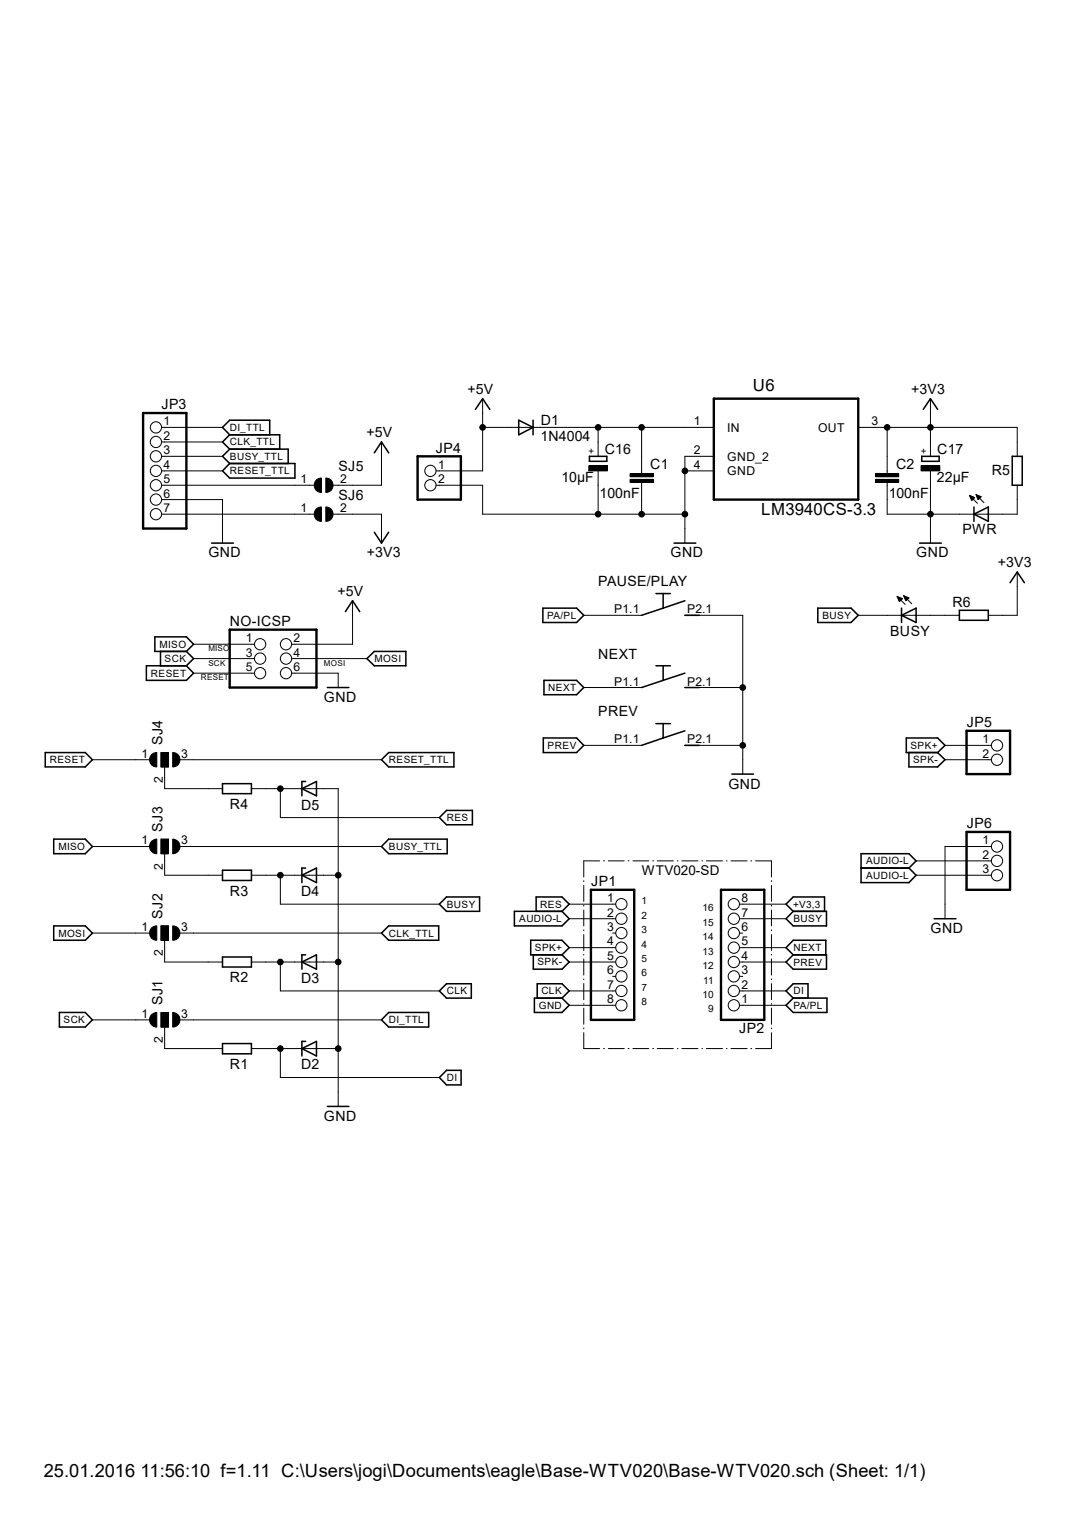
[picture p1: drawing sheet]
<svg xmlns="http://www.w3.org/2000/svg" width="210mm" height="297mm" viewBox="0 0 210 297" stroke-linecap="round" stroke-linejoin="round" font-family="sans-serif">
<g fill="none" stroke="#000" stroke-width=".3">
<path d="M92.5 79.7l1.4-2.1 1.4 2.1M179.7 79.7l1.4-2.1 1.4 2.1M44.7 84.6l-1.4-1.4 1.4-1.4h7.8v2.8M44.7 84.6h9.7v2.8M44.7 84.6l-1.4 1.4 1.4 1.4M44.7 87.4h11.4v2.8M44.7 87.4l-1.4 1.4 1.4 1.4M44.7 90.2h12.7v2.8h-12.7l-1.4-1.3zM72.9 88.1l1.4-2.1 1.3 2.1M101 81.8l2.8 1.4-2.8 1.4zM103.8 81.8v2.8M114.7 88.8h3.4v1h-3.4z"/>
<path d="M179.4 88.8h3.4v1h-3.4zM189.6 98.7v2.8M197 88.8h2v5.6h-2zM41.2 105.7h4.2M67.2 119l1.4-2.1 1.4 2.1M72.9 103.6l1.4 2.1 1.3-2.1M105.7 118.4h6.5l1.4 1.4-1.4 1.4h-6.5zM127.7 115.5h2.8M129.1 118.4l-4.2 1.4M129.1 115.5v2.9M131.2 105.7h4.2M133.3 116.9l-4.2 1.5"/>
<path d="M133.3 119.8h2.8M159.2 118.4h6.5l1.3 1.4-1.3 1.4h-6.5zM175.5 119.8l2.8-1.4v2.8zM175.5 118.4v2.8M179 105.7h4.2M186.7 118.8h5.7v1.9h-5.7zM189.6 100.1l2.8-1.4v2.8zM196.6 113.4l1.4-2.1 1.4 2.1M28.5 129.6h7.8l1.4 1.4-1.4 1.4h-7.8zM30.1 124h6.2l1.4 1.4-1.4 1.4h-6.2zM31.2 126.8v2.8M36.3 126.8l1.4 1.4-1.4 1.4"/>
<path d="M63.7 133.8h4.2M71.4 128.2l1.5-1.4h6.1v2.8h-6.1zM105.9 132.4h6.3l1.4 1.4-1.4 1.4h-6.3zM127.7 129.6h2.8M129.1 129.6v2.8M129.1 132.4l-4.2 1.4M133.3 133.8h2.8M133.3 131l-4.2 1.4M8.8 146.5h7.8l1.4 1.4-1.4 1.4h-7.8zM43.3 152.5h5.6v2h-5.6zM58.8 153.5l2.8-1.4v2.8zM59.5 152.1h-.7v2.8"/>
<path d="M75.6 146.5h12.7v2.8h-12.7l-1.3-1.4zM86.9 157.7h5v2.8h-5l-1.4-1.4zM105.7 143.6h6.5l1.4 1.5-1.4 1.4h-6.5zM127.7 140.8h2.8M129.1 140.8v2.8M129.1 143.6l-4.2 1.5M133.3 142.2l-4.2 1.4M133.3 145.1h2.8M142.5 150.7h4.1M176.4 143.6h6.1l1.4 1.5-1.4 1.4h-6.1zM176.9 146.5v2.8h5.6l1.4-1.4-1.4-1.4M10.5 163.3h6.1l1.4 1.5-1.4 1.4h-6.1z"/>
<path d="M43.3 169.4h5.6v2h-5.6zM58.8 170.3l2.8-1.3v2.8zM59.5 169h-.7v2.8M75.6 163.3h11.4v2.9h-11.4l-1.3-1.4zM85.5 176l1.4-1.4h6.4v2.8h-6.4zM100.1 177.4h9.3l1.4 1.4-1.4 1.4h-9.3zM104.4 177.4v-2.8h5l1.4 1.4-1.4 1.4M154.4 177.4h6.5v2.8h-6.5l-1.4-1.4zM154.4 177.4l-1.4-1.4 1.4-1.4h6.1v2.8M167.6 166.2h9.3l1.4 1.4-1.4 1.4 1.4 1.3-1.4 1.5h-9.3zM167.6 169h9.3M181.8 178.8h4.3"/>
<path d="M10.5 180.2h6.1l1.4 1.4-1.4 1.4h-6.1zM11.6 197.1h5l1.4 1.4-1.4 1.4h-5zM43.3 186.3h5.6v1.9h-5.6zM58.8 187.2l2.8-1.4v2.8zM59.5 185.8h-.7v2.8M75.6 197.1h7.8v2.8h-7.8l-1.3-1.4zM75.6 180.2h9.8v2.8h-9.8l-1.3-1.4zM86.9 191.5h4.8v2.8h-4.8l-1.4-1.4zM103.3 183h6.1l1.4 1.4-1.4 1.4h-6.1zM103.8 185.8v2.8h5.6l1.4-1.4-1.4-1.4M104 194.3h5.4l1.4 1.4-1.4 1.4h-5.4zM104.6 194.3v-2.8h4.8l1.4 1.4-1.4 1.4"/>
<path d="M153 195.7l1.4-1.4h6.6v2.8h-6.6zM153 187.2l1.4-1.4h6.5v2.8h-6.5zM154.4 185.8l-1.4-1.4 1.4-1.4h6.3v2.8M154.4 194.3l-1.4-1.4 1.4-1.4h2.9v2.8M43.3 203.1h5.6v2h-5.6zM58.8 204.1l2.8-1.4v2.8zM59.5 202.7h-.7v2.8M63.7 215.3h4.2M86.9 208.3h2.8v2.9h-2.8l-1.4-1.5z"/>
</g>
<g fill="none" stroke="#000" stroke-width=".19">
<path d="M93.9 77.6v14.1h-9M181.1 77.6v11.2M31.5 83.2h11.8M31.5 88.8h11.8M31.5 91.7h11.8M31.5 86h11.8M31.5 94.4h29.7M31.5 97.2h11.8v8.5M61.6 93.4l.3-.2 .7-.2v2.8a1.41 1.41 0 0 1-1.3-.8 1.41 1.41 0 0 1 .3-1.6zM61.6 99.1l.3-.3 .7-.1v2.8a1.41 1.41 0 0 1-1.3-.9 1.41 1.41 0 0 1 .3-1.5zM63.4 93a1.4 1.4 0 0 1 1.4 1.4 1.4 1.4 0 0 1-1.4 1.4zM63.4 98.7a1.4 1.4 0 0 1 1.4 1.4 1.4 1.4 0 0 1-1.4 1.4z"/>
<path d="M74.3 86v8.4h-9.5M84.9 94.4h9v5.7h39.4M93.9 83.2h45M114.6 90.6h3.6v1.1h-3.6zM116.4 83.2v5.6M116.4 91.7v8.4M122.6 93.3h4.5v.6h-4.5zM122.6 92.2h4.5v.6h-4.5zM124.9 83.2v9M124.9 93.9v6.2M133.3 91.7h5.6M138.9 88.8h-5.6v16.9"/>
<path d="M167 83.2h31v5.6M170.4 93.3h4.5v.6h-4.5zM170.4 92.2h4.5v.6h-4.5zM172.7 83.2v9M172.7 93.9v6.2h25.3v-5.7M179.3 90.6h3.6v1.1h-3.6zM181.1 91.7v14M188.7 96.4l1.5 1.6M188.7 96.4h.1M188.7 96.4l1 .5M188.7 96.4l.4 1 .6-.5M188.8 96.5h.2"/>
<path d="M188.8 96.6h.4M188.8 96.7h.7M188.9 96.9h.8M188.9 96.9h.7M189 97.1h.5M189 97.2h.4M189.1 97.3h.2M189.1 97.4h.1M190 96.3l1.5 1.5M190 96.3l1 .4-.6 .5zM190 96.3h.1M190 96.4h.3"/>
<path d="M190.1 96.5h.5M190.1 96.6h.7M190.2 96.7h.7M190.2 96.9h.6M190.2 96.9h.5M190.3 97.1h.3M190.3 97.2h.2M31.5 100.1h29.7M64.8 100.1h9.5v5.6M68.6 116.9v8.5h-11.8M113.6 119.8h11.3M133.3 119.8h11.3v30.9"/>
<path d="M167 119.8h19.7M174.6 116.1l1.6 1.5M174.6 116.1h.1M174.6 116.1l1 .4-.6 .6M174.6 116.1l.4 1M174.7 116.2h.2M174.8 116.3h.3M174.8 116.4h.6M174.8 116.5h.8M174.9 116.6h.6M174.9 116.7h.5M175 116.8h.3"/>
<path d="M175 116.9h.2M175 117.1h.1M175.9 116l1.6 1.5M175.9 116l1 .4-.6 .5zM175.9 116h.1M176 116.1h.2M176 116.2h.5M176.1 116.3h.6M176.1 116.4h.8M176.1 116.5h.6M176.2 116.6h.5M176.2 116.7h.3"/>
<path d="M176.3 116.8h.1M198 111.3v8.5h-5.6M37.7 125.4h11.9M37.7 128.2h11.9M37.7 131h11.9M56.8 128.2h14.6M56.8 131h9v2.8M113.6 133.8h11.3M133.3 133.8h11.3M18 147.9h11.3M29.5 146.9l.4-.3 .6-.1v2.8a1.41 1.41 0 0 1-1.3-.9 1.41 1.41 0 0 1 .3-1.5zM31.3 146.5h1.5v2.8h-1.5z"/>
<path d="M31.4 146.5h1.4v2.8h-1.4zM32 149.3v4.2h11.3M33.6 146.5a1.4 1.4 0 0 1 1.4 1.4 1.4 1.4 0 0 1-1.4 1.4zM34.9 147.9h39.4M48.9 153.5h16.9v61.8M54.6 153.5v5.6h30.9M113.6 145.1h11.3M133.3 145.1h11.3M183.9 147.9h9.1M183.9 145.1h9.1M18 164.8h11.3M29.5 163.7l1-.4v2.9a1.41 1.41 0 0 1-1.3-.9 1.41 1.41 0 0 1 .3-1.6z"/>
<path d="M31.3 163.4h1.5v2.8h-1.5zM31.4 163.3h1.4v2.9h-1.4zM32 166.2v4.1h11.3M33.6 163.3a1.42 1.42 0 0 1 1.4 1.4 1.42 1.42 0 0 1-1.4 1.5zM34.9 164.8h39.4M48.9 170.3h16.9M54.6 170.3v5.7h30.9M110.8 176h9M110.8 178.8h9M113.6 171.4v.2M113.6 172.3v3.1M113.6 176.2v.2"/>
<path d="M113.6 177.1v3.1M116.7 167.6h-3.1v3.1M117.5 167.6h.1M118.4 167.6h3.1M122.3 167.6h.1M123.2 167.6h3.1M127 167.6h.2M127.9 167.6h3.2M131.8 167.6h.2M132.7 167.6h3.1M136.6 167.6h.1M137.5 167.6h3.1"/>
<path d="M141.4 167.6h.1M142.3 167.6h3.1M143.9 176h9.1M143.9 178.8h9.1M146.1 167.6h.2M147.1 167.6h3.1v3.1M150.2 171.4v.2M150.2 172.3v3.1M150.2 176.2v.2M150.2 177.1v3.1M178.3 167.6h14.7M178.3 170.3h14.7"/>
<path d="M193 164.8h-9.1v14M18 181.6h11.3M18 198.5h11.3M29.5 197.5l1-.4v2.8a1.41 1.41 0 0 1-1.3-.9 1.41 1.41 0 0 1 .3-1.5zM29.5 180.6l.4-.3 .6-.1v2.8a1.41 1.41 0 0 1-1.3-.9 1.41 1.41 0 0 1 .3-1.5zM31.3 197.1h1.5v2.8h-1.5zM31.3 180.2h1.5v2.8h-1.5zM31.4 180.2h1.4v2.8h-1.4zM31.4 197.1h1.4v2.8h-1.4zM32 199.9v4.2h11.3M32 183v4.2h11.3M33.6 197.1a1.42 1.42 0 0 1 1.4 1.4 1.42 1.42 0 0 1-1.4 1.4z"/>
<path d="M33.6 180.2a1.4 1.4 0 0 1 1.4 1.4 1.4 1.4 0 0 1-1.4 1.4zM34.9 181.6h39.4M34.9 198.5h39.4M48.9 187.2h16.9M54.6 187.2v5.7h30.9M110.8 184.4h9M110.8 187.2h9M110.8 192.9h9M110.8 195.7h9M113.6 181v.1M113.6 181.9v3.1M113.6 185.8v.1"/>
<path d="M113.6 186.6v3.2M113.6 190.5v.2M113.6 191.4v3.2M113.6 195.3v.2M113.6 196.2v3.1M119.3 181.6h.5M119.3 190h.5M143.9 181.6h.7M143.9 184.4h9.1M143.9 187.2h9.1M143.9 190h.7M143.9 192.9h9.1"/>
<path d="M143.9 195.7h9.1M150.2 181v.1M150.2 181.9v3.1M150.2 185.8v.1M150.2 186.6v3.2M150.2 190.5v.2M150.2 191.4v3.2M150.2 195.3v.2M150.2 196.2v3.1M48.9 204.1h16.9M54.6 204.1v5.6h30.9M113.6 200.1v.1"/>
<path d="M113.6 201v3.1h3.1M117.5 204.1h.1M118.4 204.1h3.1M122.3 204.1h.1M123.2 204.1h3.1M127 204.1h.2M127.9 204.1h3.2M131.8 204.1h.2M132.7 204.1h3.1M136.6 204.1h.1M137.5 204.1h3.1M141.4 204.1h.1"/>
<path d="M142.3 204.1h3.1M146.1 204.1h.2M150.2 200.1v.1M150.2 201v3.1h-3.1"/>
<circle cx="30.4" cy="86" r="1.1"/>
<circle cx="30.4" cy="91.7" r="1.1"/>
<circle cx="30.4" cy="88.8" r="1.1"/>
<circle cx="30.4" cy="94.4" r="1.1"/>
<circle cx="30.4" cy="83.2" r="1.1"/>
<circle cx="30.4" cy="97.2" r="1.1"/>
<circle cx="83.8" cy="94.4" r="1.1"/>
<circle cx="83.8" cy="91.7" r="1.1"/>
<circle cx="93.9" cy="83.2" r=".55"/>
<circle cx="116.4" cy="83.2" r=".55"/>
<circle cx="124.9" cy="83.2" r=".55"/>
<circle cx="133.3" cy="91.7" r=".55"/>
<circle cx="172.7" cy="83.2" r=".55"/>
<circle cx="181.1" cy="83.2" r=".55"/>
<circle cx="30.4" cy="100.1" r="1.1"/>
<circle cx="116.4" cy="100.1" r=".55"/>
<circle cx="124.9" cy="100.1" r=".55"/>
<circle cx="133.3" cy="100.1" r=".55"/>
<circle cx="181.1" cy="100.1" r=".55"/>
<circle cx="50.6" cy="128.2" r="1.1"/>
<circle cx="50.6" cy="125.4" r="1.1"/>
<circle cx="50.6" cy="131" r="1.1"/>
<circle cx="55.7" cy="128.2" r="1.1"/>
<circle cx="55.7" cy="125.4" r="1.1"/>
<circle cx="55.7" cy="131" r="1.1"/>
<circle cx="144.6" cy="133.8" r=".55"/>
<circle cx="54.6" cy="153.5" r=".55"/>
<circle cx="144.6" cy="145.1" r=".55"/>
<circle cx="194.1" cy="147.9" r="1.1"/>
<circle cx="194.1" cy="145.1" r="1.1"/>
<circle cx="54.6" cy="170.3" r=".55"/>
<circle cx="65.8" cy="170.3" r=".55"/>
<circle cx="120.9" cy="176" r="1.1"/>
<circle cx="120.9" cy="178.8" r="1.1"/>
<circle cx="142.8" cy="178.8" r="1.1"/>
<circle cx="142.8" cy="176" r="1.1"/>
<circle cx="194.1" cy="167.6" r="1.1"/>
<circle cx="194.1" cy="164.8" r="1.1"/>
<circle cx="194.1" cy="170.4" r="1.1"/>
<circle cx="54.6" cy="187.2" r=".55"/>
<circle cx="65.8" cy="187.2" r=".55"/>
<circle cx="120.9" cy="181.6" r="1.1"/>
<circle cx="120.9" cy="195.7" r="1.1"/>
<circle cx="120.9" cy="184.4" r="1.1"/>
<circle cx="120.9" cy="192.9" r="1.1"/>
<circle cx="120.9" cy="187.2" r="1.1"/>
<circle cx="120.9" cy="190" r="1.1"/>
<circle cx="142.8" cy="195.7" r="1.1"/>
<circle cx="142.8" cy="190" r="1.1"/>
<circle cx="142.8" cy="187.2" r="1.1"/>
<circle cx="142.8" cy="181.6" r="1.1"/>
<circle cx="142.8" cy="184.4" r="1.1"/>
<circle cx="142.8" cy="192.9" r="1.1"/>
<circle cx="54.6" cy="204.1" r=".55"/>
<circle cx="65.8" cy="204.1" r=".55"/>
</g>
<path d="M138.9 77.6h28.1v19.6h-28.1zM27.9 80.4h8.4v22.5h-8.4zM81.3 88.8h8.4v8.4h-8.4zM44.7 122.6h16.9v11.2h-16.9zM188.1 142.2h8.5v8.5h-8.5zM115 173.2h8.4v25.3h-8.4zM140.3 173.2h8.5v25.3h-8.5zM188.1 161.9h8.5v11.3h-8.5z" fill="none" stroke="#000" stroke-width=".47"/>
<g fill="#000">
<path d="M61.6 93.4l.3-.2 .7-.2v2.8a1.41 1.41 0 0 1-1.3-.8 1.41 1.41 0 0 1 .3-1.6z" fill-rule="evenodd"/>
<path d="M63.4 93a1.4 1.4 0 0 1 1.4 1.4 1.4 1.4 0 0 1-1.4 1.4z" fill-rule="evenodd"/>
<path d="M114.6 90.6h3.6v1.1h-3.6z" fill-rule="evenodd"/>
<path d="M122.6 93.3h4.5v.6h-4.5z" fill-rule="evenodd"/>
<path d="M122.6 92.2h4.5v.6h-4.5z" fill-rule="evenodd"/>
<path d="M170.4 93.3h4.5v.6h-4.5z" fill-rule="evenodd"/>
<path d="M170.4 92.2h4.5v.6h-4.5z" fill-rule="evenodd"/>
<path d="M179.3 90.6h3.6v1.1h-3.6z" fill-rule="evenodd"/>
<path d="M61.6 99.1l.3-.3 .7-.1v2.8a1.41 1.41 0 0 1-1.3-.9 1.41 1.41 0 0 1 .3-1.5z" fill-rule="evenodd"/>
<path d="M63.4 98.7a1.4 1.4 0 0 1 1.4 1.4 1.4 1.4 0 0 1-1.4 1.4z" fill-rule="evenodd"/>
<path d="M29.5 146.9l.4-.3 .6-.1v2.8a1.41 1.41 0 0 1-1.3-.9 1.41 1.41 0 0 1 .3-1.5z" fill-rule="evenodd"/>
<path d="M31.3 146.5h1.5v2.8h-1.5z" fill-rule="evenodd"/>
<path d="M33.6 146.5a1.4 1.4 0 0 1 1.4 1.4 1.4 1.4 0 0 1-1.4 1.4z" fill-rule="evenodd"/>
<path d="M29.5 163.7l1-.4v2.9a1.41 1.41 0 0 1-1.3-.9 1.41 1.41 0 0 1 .3-1.6z" fill-rule="evenodd"/>
<path d="M31.3 163.4h1.5v2.8h-1.5z" fill-rule="evenodd"/>
<path d="M33.6 163.3a1.42 1.42 0 0 1 1.4 1.4 1.42 1.42 0 0 1-1.4 1.5z" fill-rule="evenodd"/>
<path d="M29.5 197.5l1-.4v2.8a1.41 1.41 0 0 1-1.3-.9 1.41 1.41 0 0 1 .3-1.5z" fill-rule="evenodd"/>
<path d="M29.5 180.6l.4-.3 .6-.1v2.8a1.41 1.41 0 0 1-1.3-.9 1.41 1.41 0 0 1 .3-1.5z" fill-rule="evenodd"/>
<path d="M31.3 197.1h1.5v2.8h-1.5z" fill-rule="evenodd"/>
<path d="M31.3 180.2h1.5v2.8h-1.5z" fill-rule="evenodd"/>
<path d="M33.6 197.1a1.42 1.42 0 0 1 1.4 1.4 1.42 1.42 0 0 1-1.4 1.4z" fill-rule="evenodd"/>
<path d="M33.6 180.2a1.4 1.4 0 0 1 1.4 1.4 1.4 1.4 0 0 1-1.4 1.4z" fill-rule="evenodd"/>
<circle cx="93.9" cy="83.2" r=".55"/>
<circle cx="116.4" cy="83.2" r=".55"/>
<circle cx="124.9" cy="83.2" r=".55"/>
<circle cx="133.3" cy="91.7" r=".55"/>
<circle cx="172.7" cy="83.2" r=".55"/>
<circle cx="181.1" cy="83.2" r=".55"/>
<circle cx="116.4" cy="100.1" r=".55"/>
<circle cx="124.9" cy="100.1" r=".55"/>
<circle cx="133.3" cy="100.1" r=".55"/>
<circle cx="181.1" cy="100.1" r=".55"/>
<circle cx="144.6" cy="133.8" r=".55"/>
<circle cx="54.6" cy="153.5" r=".55"/>
<circle cx="144.6" cy="145.1" r=".55"/>
<circle cx="54.6" cy="170.3" r=".55"/>
<circle cx="65.8" cy="170.3" r=".55"/>
<circle cx="54.6" cy="187.2" r=".55"/>
<circle cx="65.8" cy="187.2" r=".55"/>
<circle cx="54.6" cy="204.1" r=".55"/>
<circle cx="65.8" cy="204.1" r=".55"/>
</g>
<text font-size="3.6" x="8.5" y="287.5">25.01.2016 11:56:10 f=1.11 C:\Users\jogi\Documents\eagle\Base-WTV020\Base-WTV020.sch (Sheet: 1/1)</text>
<g font-size="3.3">
<text x="146.6" y="76.2">U6</text>
<text x="148.2" y="100.3">LM3940CS-3.3</text>
</g>
<g font-size="2.8">
<text x="91" y="76.7">+5V</text>
<text x="177.4" y="76.7">+3V3</text>
<text x="31.4" y="79.7">JP3</text>
<text x="105.2" y="82.7">D1</text>
<text x="71.3" y="85.1">+5V</text>
<text x="84.8" y="88.1">JP4</text>
<text x="105.2" y="85.8">1N4004</text>
<text x="117.7" y="88.3">C16</text>
<text x="182.4" y="88.3">C17</text>
<text x="65.9" y="91.7">SJ5</text>
<text x="109.3" y="93.9">10µF</text>
<text x="126.6" y="91.2">C1</text>
<text x="174.4" y="91.2">C2</text>
<text x="182.4" y="93.9">22µF</text>
<text x="193" y="92.4">R5</text>
<text x="65.9" y="97.3">SJ6</text>
<text x="116.7" y="96.9">100nF</text>
<text x="173" y="96.9">100nF</text>
<text x="187.3" y="104">PWR</text>
<text x="40.6" y="108.5">GND</text>
<text x="71.4" y="108.5">+3V3</text>
<text x="130.5" y="108.5">GND</text>
<text x="178.3" y="108.5">GND</text>
<text x="194.2" y="110.4">+3V3</text>
<text x="65.7" y="116.1">+5V</text>
<text x="116.5" y="114.1">PAUSE/PLAY</text>
<text x="185.4" y="118.1">R6</text>
<text x="44.7" y="121.9">NO-ICSP</text>
<text x="173.3" y="123.7">BUSY</text>
<text x="116.5" y="128.2">NEXT</text>
<text x="63" y="136.6">GND</text>
<text x="116.5" y="139.4">PREV</text>
<text x="188.2" y="141.6">JP5</text>
<text x="31.6" y="145" transform="rotate(-90 31.6 145)">SJ4</text>
<text x="141.8" y="153.5">GND</text>
<text x="31.6" y="161.9" transform="rotate(-90 31.6 161.9)">SJ3</text>
<text x="44.7" y="157.5">R4</text>
<text x="58.6" y="157.6">D5</text>
<text x="188.2" y="161.2">JP6</text>
<text x="115.1" y="172.5">JP1</text>
<text x="31.6" y="178.8" transform="rotate(-90 31.6 178.8)">SJ2</text>
<text x="44.7" y="174.3">R3</text>
<text x="58.6" y="174.4">D4</text>
<text x="181.1" y="181.6">GND</text>
<text x="44.7" y="191.2">R2</text>
<text x="58.6" y="191.3">D3</text>
<text x="31.6" y="195.6" transform="rotate(-90 31.6 195.6)">SJ1</text>
<text x="143.9" y="201.1">JP2</text>
<text x="44.7" y="208.1">R1</text>
<text x="58.6" y="208.2">D2</text>
<text x="63" y="218.2">GND</text>
</g>
<text font-size="2.6" x="124.9" y="170.3">WTV020-SD</text>
<g font-size="2.4">
<text x="31.8" y="82.8">1</text>
<text x="135" y="82.8">1</text>
<text x="169.6" y="82.8">3</text>
<text x="31.8" y="85.6">2</text>
<text x="31.8" y="88.4">3</text>
<text x="135" y="88.4">2</text>
<text x="141.6" y="84">IN</text>
<text x="141.6" y="89.7">GND_2</text>
<text x="159.2" y="84.1">OUT</text>
<text x="31.8" y="91.2">4</text>
<text x="31.8" y="94.1">5</text>
<text x="58.5" y="94.1">1</text>
<text x="66.2" y="94.1">2</text>
<text x="85.3" y="91.2">1</text>
<text x="85.3" y="94.1">2</text>
<text x="135" y="91.2">4</text>
<text x="141.6" y="92.5">GND</text>
<text x="31.8" y="96.9">6</text>
<text x="31.8" y="99.7">7</text>
<text x="58.5" y="99.7">1</text>
<text x="66.2" y="99.7">2</text>
<text x="119.6" y="119.4">P1.1</text>
<text x="133.7" y="119.4">P2.1</text>
<text x="47.8" y="125">1</text>
<text x="57.2" y="125">2</text>
<text x="47.8" y="127.8">3</text>
<text x="47.8" y="130.6">5</text>
<text x="57.2" y="127.8">4</text>
<text x="57.2" y="130.6">6</text>
<text x="119.6" y="133.4">P1.1</text>
<text x="133.7" y="133.4">P2.1</text>
<text x="27.6" y="147.5">1</text>
<text x="35.3" y="147.5">3</text>
<text x="119.6" y="144.7">P1.1</text>
<text x="133.7" y="144.7">P2.1</text>
<text x="191.3" y="144.7">1</text>
<text x="191.3" y="147.5">2</text>
<text x="31.7" y="152.4" transform="rotate(-90 31.7 152.4)">2</text>
<text x="27.6" y="164.3">1</text>
<text x="35.3" y="164.3">3</text>
<text x="191.3" y="164.3">1</text>
<text x="191.3" y="167.2">2</text>
<text x="31.7" y="169.3" transform="rotate(-90 31.7 169.3)">2</text>
<text x="191.3" y="170">3</text>
<text x="118.2" y="175.6">1</text>
<text x="118.2" y="178.4">2</text>
<text x="144.3" y="178.4">7</text>
<text x="144.3" y="175.6">8</text>
<text x="27.6" y="181.2">1</text>
<text x="35.3" y="181.2">3</text>
<text x="118.2" y="181.2">3</text>
<text x="118.2" y="184">4</text>
<text x="144.3" y="184">5</text>
<text x="144.3" y="181.2">6</text>
<text x="31.7" y="186.1" transform="rotate(-90 31.7 186.1)">2</text>
<text x="118.2" y="186.9">5</text>
<text x="118.2" y="189.7">6</text>
<text x="144.3" y="189.7">3</text>
<text x="144.3" y="186.9">4</text>
<text x="118.2" y="192.5">7</text>
<text x="118.2" y="195.3">8</text>
<text x="144.3" y="195.3">1</text>
<text x="144.3" y="192.5">2</text>
<text x="27.6" y="198.1">1</text>
<text x="31.7" y="203" transform="rotate(-90 31.7 203)">2</text>
<text x="35.3" y="198.1">3</text>
</g>
<g font-size="1.9">
<text x="44.7" y="83.9">DI_TTL</text>
<text x="44.7" y="86.7">CLK_TTL</text>
<text x="44.7" y="89.5">BUSY_TTL</text>
<text x="115.8" y="88.4" transform="rotate(-90 115.8 88.4)">+</text>
<text x="180.5" y="88.4" transform="rotate(-90 180.5 88.4)">+</text>
<text x="44.7" y="92.3">RESET_TTL</text>
<text x="106.5" y="120.4">PA/PL</text>
<text x="160.1" y="120.4">BUSY</text>
<text x="29.4" y="131.7">RESET</text>
<text x="31.1" y="126.1">MISO</text>
<text x="32" y="128.9">SCK</text>
<text x="72.9" y="128.9">MOSI</text>
<text x="106.7" y="134.5">NEXT</text>
<text x="9.7" y="148.5">RESET</text>
<text x="75.7" y="148.6">RESET_TTL</text>
<text x="106.6" y="145.8">PREV</text>
<text x="177.2" y="145.8">SPK+</text>
<text x="177.7" y="148.5">SPK-</text>
<text x="87" y="159.8">RES</text>
<text x="11.4" y="165.4">MISO</text>
<text x="75.7" y="165.4">BUSY_TTL</text>
<text x="168.6" y="168.2">AUDIO-L</text>
<text x="168.6" y="171.1">AUDIO-L</text>
<text x="87" y="176.7">BUSY</text>
<text x="101" y="179.5">AUDIO-L</text>
<text x="105.2" y="176.7">RES</text>
<text x="124.9" y="176">1</text>
<text x="124.9" y="178.8">2</text>
<text x="136.7" y="177.4">16</text>
<text x="154.4" y="176.7">+V3,3</text>
<text x="154.4" y="179.5">BUSY</text>
<text x="11.4" y="182.3">MOSI</text>
<text x="75.7" y="182.3">CLK_TTL</text>
<text x="104.1" y="185.1">SPK+</text>
<text x="124.9" y="181.6">3</text>
<text x="124.9" y="184.4">4</text>
<text x="136.7" y="180.2">15</text>
<text x="136.7" y="183">14</text>
<text x="136.7" y="185.8">13</text>
<text x="154.4" y="185.1">NEXT</text>
<text x="104.6" y="187.9">SPK-</text>
<text x="124.9" y="187.2">5</text>
<text x="124.9" y="190">6</text>
<text x="136.7" y="188.6">12</text>
<text x="136.9" y="191.4">11</text>
<text x="154.4" y="188">PREV</text>
<text x="87" y="193.5">CLK</text>
<text x="104.9" y="196.4">GND</text>
<text x="105.4" y="193.5">CLK</text>
<text x="124.9" y="192.9">7</text>
<text x="124.9" y="195.7">8</text>
<text x="136.7" y="194.3">10</text>
<text x="137.8" y="197.1">9</text>
<text x="154.4" y="193.5">DI</text>
<text x="154.4" y="196.4">PA/PL</text>
<text x="12.4" y="199.2">SCK</text>
<text x="75.7" y="199.2">DI_TTL</text>
<text x="87" y="210.4">DI</text>
</g>
<g font-size="1.6">
<text x="40.6" y="129.6">SCK</text>
<text x="40.6" y="126.8">MISO</text>
<text x="63" y="129.6">MOSI</text>
<text x="39.1" y="132.4">RESET</text>
</g>
</svg>
